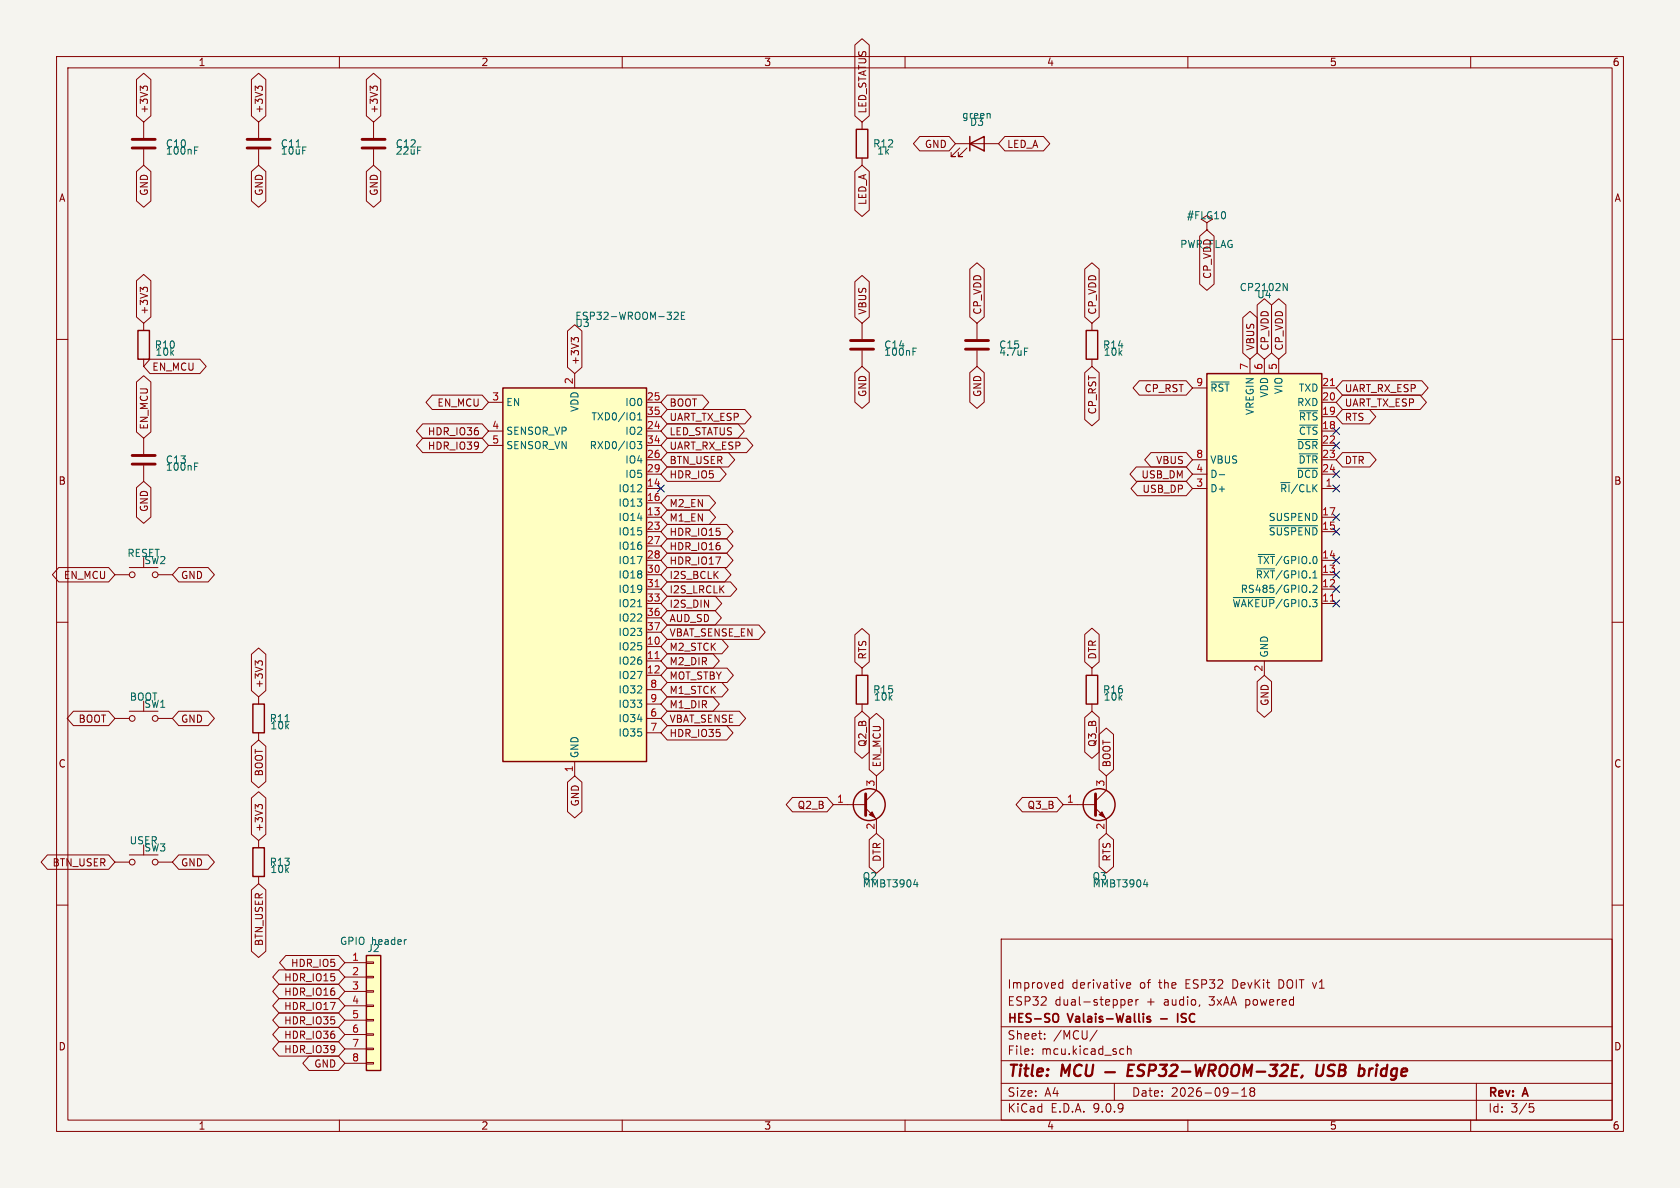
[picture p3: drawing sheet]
<svg xmlns="http://www.w3.org/2000/svg" width="297mm" height="210mm" viewBox="0 0 297 210" stroke-linecap="round" stroke-linejoin="round" font-family="sans-serif">
<path d="M0 0h297v210h-297z" fill="#f5f4ef" stroke="#f5f4ef" stroke-width=".18"/>
<g fill="none" stroke="#840000" stroke-width=".18">
<path d="M10 10h277v190h-277zM12 12h273v186h-273zM60 10v2M110 10v2M160 10v2M210 10v2M260 10v2M10 60h2M285 60h2M10 110h2M20.3 101.6h2.6M22.9 100.3h5"/>
<path d="M27.9 101.6h2.6M152.4 118.1v1.3M193 118.1v1.3M285 110h2M152.4 124.5v1.2M154.9 137.2v2.5l-1.9 1.9M193 124.5v1.2M147.3 142.2h5.7M153 142.9l1.9 1.9v2.5M10 160h2M177 166h108v32h-108zM187.3 174.6h.6"/>
<path d="M187.3 173.8h.6M187.9 173.2v1.5M198.7 176.8l.2 .2v.4l-.2 .2M199.2 174.2l.7-.1-.1-.3-.4-.1-.2 .2v.7h.6M199.5 177.2l.7-.1-.1-.3-.4-.1-.2 .2v.7h.6M200.8 176.7v1M201.2 176.7l-.2 .1-.2 .2M285 160h2M60 198v2M110 198v2M160 198v2M177 194.5h108"/>
<path d="M177 191.5h108M177 187.5h108M177 181.5h108M182.5 186.3v.1M182.5 185.5v.1M184.7 183.6v.1M184.7 182.8v.1M194 182.1l-1.3 2M197 191.5v3M198.2 185.4l.5 .1M198.7 186.3l-.5 .1M199.3 185.5l.2-.1 .4 .1 .1 .9"/>
<path d="M199.3 184.9v1.5M210 198v2M217.7 193.2h1.2M219.5 193.8h.9M219.5 192.7l.5-.4v1.5M221.2 192.9l-.2 .3v.5l.2 .1 .5-.1 .1-.2-.1-.4-.2-.2M221.2 192.9l-.2-.2 .2-.4 .5 .1 .1 .2-.3 .3M221.2 192.9h.3M260 198v2M261 191.5v6.5M270.4 195.1h.7M270.5 195.7h.4l.3 .3-.2 .5-.5 .1"/>
<circle cx="23.4" cy="101.6" r=".51"/>
<circle cx="27.4" cy="101.6" r=".51"/>
</g>
<g fill="none" stroke="#840000" stroke-width=".4">
<path d="M195.4 189.5h1.7M199.4 189.2h.7M200.5 188.2h-.9l-.3 2h1M202.4 188.3a.85 .85 0 0 0-1.1 .1 .45 .45 0 0 0 .2 .8l.4 .1a.49 .49 0 0 1 .3 .5 .49 .49 0 0 1-.4 .4l-.8-.1M203.1 189.3h.8a.55 .55 0 0 0 .4-.5 .55 .55 0 0 0-.3-.6h-.7l-.3 2M205.1 188.2h1.2l-.7 .8h.2l.3 .2v.6l-.1 .2-.3 .2h-.6l-.3-.2M207.1 188.4l.3-.2h.4a.45 .45 0 0 1 .3 .6l-.1 .3-1.3 1.1h1.3M208.9 189.4h1.5M211.4 188.2l.2 2 .5-1.4 .2 1.4 .8-2M213.7 189.3h.8a.55 .55 0 0 0 .4-.5 .55 .55 0 0 0-.3-.6h-.8l-.2 2M214.2 189.3l.5 .9M215.8 188.5a.69 .69 0 0 1 1.1 0 1.47 1.47 0 0 1-.6 1.7l-.5-.1a1.5 1.5 0 0 1 0-1.6z"/>
<path d="M217.9 188.5a.69 .69 0 0 1 1.1 0 1.47 1.47 0 0 1-.6 1.7l-.5-.1a1.5 1.5 0 0 1 0-1.6zM219.8 190.2l.2-2 .5 1.4 .9-1.4-.3 2M222.2 189.4h1.5M224.6 188.2h1.2l-.7 .8h.3l.2 .2v.6l-.1 .2-.3 .2h-.6l-.2-.2M226.6 188.4l.3-.2h.5a.45 .45 0 0 1 .3 .6l-.2 .3-1.2 1.1h1.2M228.5 189.2h.6M229.6 188.2h-1l-.3 2h1M230.3 190.1l-.3 .4M232.9 188.2l-.2 1.6 .1 .3a.66 .66 0 0 0 1-.3l.2-1.6M242.1 188.9l-.1 1.3M242.7 188.9l-.4 .1-.2 .3"/>
</g>
<path d="M186.5 179.2a.5 .5 0 0 1 .6 .5v.5a.5 .5 0 0 1-.6 .5M203.3 179.8l-.3-.1-.2 .2v.2l.5 .2v.3h-.5M208.2 179.2v1.5M208.9 179.3v.5M208.8 180.6l.3 .1" fill="none" stroke="#840000" stroke-width=".3"/>
<g fill="none" stroke="#840000" stroke-width=".25">
<path d="M151.4 119.4h2v5.1h-2zM192 119.4h2.1v5.1h-2.1z"/>
<circle cx="153.7" cy="142.2" r="2.82"/>
</g>
<path d="M153 140.3v3.8" fill="none" stroke="#840000" stroke-width=".51"/>
<path d="M153.7 144l.5-.5 .5 1z" fill="#840000" stroke="#840000" stroke-width=".18"/>
<path d="M161.5 156.4h.8M162.1 155.9v.9" fill="none" stroke="#006464" stroke-width=".18"/>
<path d="M88.9 68.6h25.4v66h-25.4z" fill="#ffffc2"/>
<path d="M88.9 68.6h25.4v66h-25.4zM44.7 124.5h2v5h-2zM44.7 149.9h2v5h-2z" fill="none" stroke="#840000" stroke-width=".25"/>
<g fill="none" stroke="#840000" stroke-width=".18">
<path d="M25.4 21.6v2.8M25.4 26.4v2.8M25.4 77.5v2.8M86.4 71.1h2.5M86.4 76.2h2.5M86.4 78.7h2.5M101.6 66v2.6M114.3 71.1h2.5M114.3 76.2h2.5M114.3 78.7h2.5M114.3 73.7h2.5M25.4 82.3v2.8"/>
<path d="M114.3 81.3h2.5M114.3 83.8h2.5M114.3 86.4h2.5M114.3 88.9h2.5M114.3 91.4h2.5M114.3 94h2.5M114.3 96.5h2.5M114.3 99.1h2.5M114.3 101.6h2.5M114.3 104.1h2.5M114.3 106.7h2.5M114.3 109.2h2.5"/>
<path d="M114.3 111.8h2.5M114.3 114.3h2.5M114.3 116.8h2.5M114.3 119.4h2.5M20.3 127h2.6M22.9 125.7h5M27.9 127h2.6M45.7 123.2v1.3M45.7 129.5v1.3M101.6 134.6v2.6M114.3 121.9h2.5M114.3 124.5h2.5"/>
<path d="M114.3 127h2.5M114.3 129.5h2.5M20.3 152.4h2.6M22.9 151.1h5M27.9 152.4h2.6M45.7 148.6v1.3M45.7 154.9v1.3"/>
<circle cx="23.4" cy="127" r=".51"/>
<circle cx="27.4" cy="127" r=".51"/>
<circle cx="23.4" cy="152.4" r=".51"/>
<circle cx="27.4" cy="152.4" r=".51"/>
</g>
<path d="M34.4 26.6h.4M34.4 26h.6M119.2 55.3l.5-.1 .2 .4-.8 .9h.8M120.5 55.8h.4M121.1 55.2h-.6v1.3h.6M112.7 78h.7l-.4 .5 .4 .2v.5l-.2 .1h-.5M112.7 74.2h.7M112.7 73.3l.4-.3v1.2M34.4 82.5h.4M34.4 81.9h.6M112.7 107.3h.7" fill="none" stroke="#006464" stroke-width=".18"/>
<path d="M115.8 103.7h.7M115.8 116.4h.7" fill="none" stroke="#a90000" stroke-width=".18"/>
<path d="M23.4 24.6h4M23.4 26.2h4M23.4 80.5h4M23.4 82h4" fill="none" stroke="#840000" stroke-width=".51"/>
<path d="M64.8 168.9h2.5v20.3h-2.5z" fill="#ffffc2"/>
<path d="M24.4 58.4h2v5.1h-2zM192 58.4h2.1v5.1h-2.1zM64.8 168.9h2.5v20.3h-2.5z" fill="none" stroke="#840000" stroke-width=".25"/>
<g fill="none" stroke="#840000" stroke-width=".18">
<path d="M45.7 21.6v2.8M45.7 26.4v2.8M66 21.6v2.8M66 26.4v2.8M25.4 57.2v1.2M193 57.2v1.2M25.4 63.5v1.3M193 63.5v1.3M61 170.2h3.8M61 172.7h3.8M61 175.3h3.8M61 177.8h3.8"/>
<path d="M64.8 170.1h1.2v.2h-1.2zM64.8 172.6h1.2v.2h-1.2zM64.8 175.1h1.2v.3h-1.2zM64.8 177.7h1.2v.2h-1.2zM61 180.3h3.8M61 182.9h3.8M61 185.4h3.8M61 188h3.8M64.8 180.2h1.2v.3h-1.2zM64.8 182.8h1.2v.2h-1.2zM64.8 185.3h1.2v.2h-1.2zM64.8 187.8h1.2v.3h-1.2z"/>
</g>
<path d="M71.7 166.1h.1" fill="none" stroke="#006464" stroke-width=".18"/>
<path d="M43.7 24.6h4.1M43.7 26.2h4.1M64 24.6h4.1M64 26.2h4.1" fill="none" stroke="#840000" stroke-width=".51"/>
<path d="M213.4 66h20.3v50.8h-20.3z" fill="#ffffc2"/>
<g fill="none" stroke="#840000" stroke-width=".25">
<path d="M151.4 22.9h2v5h-2zM171.4 25.4l2.6-1.3v2.6zM171.4 24.1v2.6M213.4 66h20.3v50.8h-20.3z"/>
<circle cx="194.3" cy="142.2" r="2.82"/>
</g>
<g fill="none" stroke="#840000" stroke-width=".18">
<path d="M24.1 14.1l1.3-1.1 1.3 1.1v6.4l-1.3 1.1-1.3-1.1zM25.3 15.5l.2-.3h.3l.3 .3M25.3 15.6l-.5-.4v.8M44.4 14.1l1.3-1.1 1.3 1.1v6.4l-1.3 1.1-1.3-1.1zM45.6 15.5l.2-.3h.3l.3 .3M45.6 15.6l-.5-.4v.8M64.8 14.1l1.2-1.1 1.3 1.1v6.4l-1.3 1.1-1.2-1.1zM65.9 15.6l-.5-.4v.8M65.9 15.5l.3-.3h.3l.2 .3M151.1 8l1.3-1.2 1.3 1.2v12.5l-1.3 1.1-1.3-1.1zM24.1 30.3l1.3-1.1 1.3 1.1v5.2l-1.3 1.1-1.3-1.1zM44.4 30.3l1.3-1.1 1.3 1.1v5.2l-1.3 1.1-1.3-1.1z"/>
<path d="M64.8 30.3l1.2-1.1 1.3 1.1v5.2l-1.3 1.1-1.2-1.1zM151.1 30.3l1.3-1.1 1.3 1.1v6.9l-1.3 1.1-1.3-1.1zM152.4 21.6v1.3M152.4 27.9v1.3M162.6 24.1h5.2l1.1 1.3-1.1 1.3h-5.2l-1.1-1.3zM168.9 25.4h7.6M169.7 26.2l-1.6 1.5h.8h-.8v-.8M170.9 26.2l-1.5 1.5h.8h-.8v-.8M177.6 24.1h6.9l1.1 1.3-1.1 1.3h-6.9l-1.1-1.3zM213.4 39.4l1-.7-1-.6-1.1 .6 1.1 .7v1.2M24.1 49.6l1.3-1.1 1.3 1.1v6.4l-1.3 1.2-1.3-1.2zM25.3 51.2l-.5-.4v.8"/>
<path d="M25.3 51l.2-.2h.3l.3 .2M100.3 58.5l1.3-1.1 1.3 1.1v6.4l-1.3 1.1-1.3-1.1zM101.5 59.9l.2-.2h.3l.3 .2M151.1 49.8l1.3-1.1 1.3 1.1v6.2l-1.3 1.2-1.3-1.2zM152.4 57.2v2.7M171.4 47.6l1.3-1.1 1.3 1.1v8.4l-1.3 1.2-1.3-1.2zM172.7 57.2v2.7M191.8 47.6l1.2-1.1 1.3 1.1v8.4l-1.3 1.2-1.2-1.2zM212.1 41.8l1.3-1.2 1.2 1.2v8.4l-1.2 1.1-1.3-1.1zM213.4 40.6h.1M219.7 56.2l1.3-1.2 1.3 1.2v6.2l-1.3 1.1-1.3-1.1zM222.2 53.9l1.3-1.1 1.3 1.1v8.5l-1.3 1.1-1.3-1.1z"/>
<path d="M224.8 53.9l1.3-1.1 1.2 1.1v8.5l-1.2 1.1-1.3-1.1zM24.1 67.5l1.3-1.1 1.3 1.1v8.9l-1.3 1.1-1.3-1.1zM26.5 63.5h8.8l1.2 1.3-1.2 1.2h-8.8l-1.1-1.2zM74.7 77.5h10.5l1.2 1.2-1.2 1.3h-10.5l-1.1-1.3zM74.7 74.9h10.5l1.2 1.3-1.2 1.3h-10.5l-1.1-1.3zM76.4 69.8h8.8l1.2 1.3-1.2 1.3h-8.8l-1.1-1.3zM101.5 60.1l-.5-.4v.8M118 72.4h13.7l1.1 1.3-1.1 1.2h-13.7l-1.2-1.2zM118 77.5h14l1.1 1.2-1.1 1.3h-14l-1.2-1.3zM118 69.8h6.2l1.1 1.3-1.1 1.3h-6.2l-1.2-1.3zM118 74.9h12.5l1.1 1.3-1.1 1.3h-12.5l-1.2-1.3zM151.1 65.9l1.3-1.1 1.3 1.1v5.2l-1.3 1.1-1.3-1.1z"/>
<path d="M152.4 62v2.8M171.4 65.9l1.3-1.1 1.3 1.1v5.2l-1.3 1.1-1.3-1.1zM172.7 62v2.8M191.8 65.9l1.2-1.1 1.3 1.1v8.3l-1.3 1.1-1.2-1.1zM201.4 67.3h8.3l1.1 1.3-1.1 1.3h-8.3l-1.1-1.3zM210.8 68.6h2.6M221 63.5v2.5M223.5 63.5v2.5M226.1 63.5v2.5M233.7 68.6h2.5M233.7 71.1h2.5M233.7 73.7h2.5"/>
<path d="M233.7 76.2h2.5M233.7 78.7h2.5M237.3 67.3h14.1l1.1 1.3-1.1 1.3h-14.1l-1.1-1.3zM237.3 69.8h13.8l1.1 1.3-1.1 1.3h-13.8l-1.1-1.3zM237.3 72.4h4.8l1.1 1.3-1.1 1.2h-4.8l-1.1-1.2zM24.1 86.2l1.3-1.1 1.3 1.1v5.2l-1.3 1.1-1.3-1.1zM118 80h10.8l1.1 1.3-1.1 1.3h-10.8l-1.2-1.3zM118 90.2h7.4l1.1 1.2-1.1 1.3h-7.4l-1.2-1.3zM118 92.7h10.5l1.1 1.3-1.1 1.3h-10.5l-1.2-1.3zM118 95.2h10.5l1.1 1.3-1.1 1.3h-10.5l-1.2-1.3zM118 97.8h10.5l1.1 1.3-1.1 1.2h-10.5l-1.2-1.2zM118 82.5h9.3l1.1 1.3-1.1 1.3h-9.3l-1.2-1.3z"/>
<path d="M118 87.6h7.4l1.1 1.3-1.1 1.3h-7.4l-1.2-1.3zM200.9 82.5h8.8l1.1 1.3-1.1 1.3h-8.8l-1.1-1.3zM201.1 85.1h8.6l1.1 1.3-1.1 1.2h-8.6l-1.2-1.2zM203.5 80h6.2l1.1 1.3-1.1 1.3h-6.2l-1.1-1.3zM210.8 81.3h2.6M210.8 83.8h2.6M210.8 86.4h2.6M233.7 81.3h2.5M233.7 83.8h2.5M233.7 86.4h2.5M233.7 91.4h2.5M233.7 94h2.5"/>
<path d="M233.7 99.1h2.5M237.3 80h4.9l1.1 1.3-1.1 1.3h-4.9l-1.1-1.3zM10.4 100.3h8.8l1.1 1.3-1.1 1.3h-8.8l-1.1-1.3zM31.6 100.3h5.2l1.1 1.3-1.1 1.3h-5.2l-1.1-1.3zM44.4 115.7l1.3-1.1 1.3 1.1v6.4l-1.3 1.1-1.3-1.1zM45.6 117.2l-.5-.4v.8M45.6 117.1l.2-.3h.3l.3 .3M118 115.6h8.1l1.1 1.2-1.1 1.3h-8.1l-1.2-1.3zM118 113h9.6l1.1 1.3-1.1 1.3h-9.6l-1.2-1.3zM118 110.5h16.2l1.1 1.3-1.1 1.2h-16.2l-1.2-1.2zM118 100.3h10.1l1.1 1.3-1.1 1.3h-10.1l-1.2-1.3zM118 118.1h10.5l1.1 1.3-1.1 1.3h-10.5l-1.2-1.3z"/>
<path d="M118 105.4h8.5l1.1 1.3-1.1 1.3h-8.5l-1.2-1.3zM118 107.9h8.4l1.1 1.3-1.1 1.3h-8.4l-1.2-1.3zM118 102.9h11.1l1.2 1.2-1.2 1.3h-11.1l-1.2-1.3zM151.1 112.2l1.3-1.1 1.3 1.1v4.8l-1.3 1.1-1.3-1.1zM191.8 112.2l1.2-1.2 1.3 1.2v4.8l-1.3 1.1-1.2-1.1zM223.5 116.8v2.6M233.7 101.6h2.5M233.7 104.1h2.5M233.7 106.7h2.5M13 125.7h6.2l1.1 1.3-1.1 1.3h-6.2l-1.1-1.3zM31.6 125.7h5.2l1.1 1.3-1.1 1.3h-5.2l-1.1-1.3zM44.4 131.9l1.3-1.1 1.3 1.1v6.3l-1.3 1.1-1.3-1.1z"/>
<path d="M100.3 138.3l1.3-1.1 1.3 1.1v5.2l-1.3 1.1-1.3-1.1zM118 125.7h12.7l1.1 1.3-1.1 1.3h-12.7l-1.2-1.3zM118 123.2h8.1l1.1 1.3-1.1 1.2h-8.1l-1.2-1.2zM118 120.6h9.6l1.1 1.3-1.1 1.3h-9.6l-1.2-1.3zM118 128.3h10.5l1.1 1.2-1.1 1.3h-10.5l-1.2-1.3zM151.1 126.8l1.3-1.1 1.3 1.1v6.2l-1.3 1.1-1.3-1.1zM153.7 127.2l1.2-1.1 1.3 1.1v8.8l-1.3 1.2-1.2-1.2zM191.8 126.8l1.2-1.1 1.3 1.1v6.2l-1.3 1.1-1.2-1.1zM194.3 129.8l1.3-1.1 1.3 1.1v6.2l-1.3 1.2-1.3-1.2zM195.6 137.2v2.5l-1.9 1.9M222.2 120.5l1.3-1.1 1.3 1.1v5.2l-1.3 1.1-1.3-1.1zM8.4 151.1h10.8l1.1 1.3-1.1 1.3h-10.8l-1.1-1.3z"/>
<path d="M31.6 151.1h5.2l1.1 1.3-1.1 1.3h-5.2l-1.1-1.3zM44.4 141.1l1.3-1.1 1.3 1.1v6.4l-1.3 1.1-1.3-1.1zM44.4 157.3l1.3-1.1 1.3 1.1v10.9l-1.3 1.1-1.3-1.1zM45.6 142.5l.2-.3h.3l.3 .3M45.6 142.6l-.5-.4v.8M140.1 141h6.1l1.1 1.2-1.1 1.3h-6.1l-1.1-1.3zM153.7 148.4l1.2-1.1 1.3 1.1v4.9l-1.3 1.1-1.2-1.1zM180.7 141h6.1l1.2 1.2-1.2 1.3h-6.1l-1.1-1.3zM188 142.2h5.7M193.7 142.9l1.9 1.9v2.5M194.3 148.4l1.3-1.1 1.3 1.1v4.8l-1.3 1.1-1.3-1.1zM49.3 179.1h10.5l1.2 1.2-1.2 1.3h-10.5l-1.1-1.3z"/>
<path d="M49.3 176.5h10.5l1.2 1.3-1.2 1.3h-10.5l-1.1-1.3zM49.3 174h10.5l1.2 1.3-1.2 1.2h-10.5l-1.1-1.2zM49.3 171.4h10.5l1.2 1.3-1.2 1.3h-10.5l-1.1-1.3zM50.5 168.9h9.3l1.2 1.3-1.2 1.3h-9.3l-1.1-1.3zM49.3 184.1h10.5l1.2 1.3-1.2 1.3h-10.5l-1.1-1.3zM49.3 181.6h10.5l1.2 1.3-1.2 1.3h-10.5l-1.1-1.3zM54.6 186.7h5.2l1.2 1.3-1.2 1.2h-5.2l-1.1-1.2z"/>
</g>
<g fill="none" stroke="#006464" stroke-width=".18">
<path d="M175 20.1v.8M226.8 50.1l.8 1.3v-1.3M161.4 61.5h.6M161.4 62.1h.4M181.1 61.5h.6M214.1 67.5h3.2M229.4 77.7h3.5M229.8 72.6h3.1M229.8 75.2h3.1M215.5 83.9h1M222.4 98h2.9M224.4 92.9h8.5"/>
<path d="M229.4 82.8h3.5M229.7 80.2h3.2M218 105.6h7.3M222.1 100.6h3.2M231.6 104.6v.1M232.1 103.6l.5-.2 .2 .4-.8 .9h.8M202.2 156.4h.7M202.8 155.9v.9"/>
</g>
<path d="M235.2 68.2h.7M235.2 106.3h.7" fill="none" stroke="#a90000" stroke-width=".18"/>
<path d="M150.4 60.2h4M150.4 61.7h4M170.7 60.2h4.1M170.7 61.7h4.1M193.7 140.3v3.8" fill="none" stroke="#840000" stroke-width=".51"/>
<path d="M194.3 144l.5-.5 .5 1z" fill="#840000" stroke="#840000" stroke-width=".18"/>
<g fill="none" stroke="#000084" stroke-width=".18">
<path d="M235.6 75.6l1.2 1.2M235.6 78.1l1.2 1.2M236.8 75.6l-1.2 1.2M236.8 78.1l-1.2 1.2M116.2 85.8l1.2 1.2M117.4 85.8l-1.2 1.2M235.6 98.5l1.2 1.2M235.6 85.8l1.2 1.2M235.6 83.2l1.2 1.2M235.6 93.4l1.2 1.2M235.6 90.8l1.2 1.2M236.8 98.5l-1.2 1.2"/>
<path d="M236.8 85.8l-1.2 1.2M236.8 83.2l-1.2 1.2M236.8 93.4l-1.2 1.2M236.8 90.8l-1.2 1.2M235.6 106.1l1.2 1.2M235.6 103.5l1.2 1.2M235.6 101l1.2 1.2M236.8 106.1l-1.2 1.2M236.8 103.5l-1.2 1.2M236.8 101l-1.2 1.2"/>
</g>
<g font-size="2.8" fill="#840000">
<text x="178" y="190.9">Title:</text>
<text x="187.7" y="190.9">MCU</text>
<text x="235.1" y="190.9">USB</text>
<text x="243.4" y="190.9">bridge</text>
</g>
<g font-size="2.1" fill="#840000">
<text x="178" y="178">ESP32</text>
<text x="178" y="175">Improved</text>
<text x="186.4" y="178">dual-stepper</text>
<text x="189.4" y="175">derivative</text>
<text x="201.5" y="175">of</text>
<text x="202.7" y="178">+</text>
<text x="205" y="175">the</text>
<text x="205.9" y="178">audio,</text>
<text x="209.8" y="175">ESP32</text>
<text x="214.1" y="178">3xAA</text>
<text x="218.3" y="175">DevKit</text>
<text x="220.6" y="178">powered</text>
<text x="226.6" y="175">DOIT v1</text>
<text x="178" y="184">Sheet:</text>
<text x="178" y="181.2">HES-SO</text>
<text x="186.2" y="184">/MCU/</text>
<text x="189" y="181.2">Valais-Wallis</text>
<text x="205.8" y="181.2">-</text>
<text x="209.4" y="181.2">ISC</text>
<text x="178" y="186.7">File:</text>
<text x="184.1" y="186.7">mcu.kicad_sch</text>
<text x="178" y="196.9">KiCad</text>
<text x="178" y="194.1">Size:</text>
<text x="184.7" y="194.1">A4</text>
<text x="185.7" y="196.9">E.D.A.</text>
<text x="193.3" y="196.9">9.0.9</text>
<text x="200" y="194.1">Date:</text>
<text x="207" y="194.1">2026-09-18</text>
<text x="263" y="194.3">Rev:</text>
<text x="263" y="196.9">Id:</text>
<text x="267.1" y="196.9">3/5</text>
<text x="269.4" y="194.3">A</text>
</g>
<g font-size="1.8" fill="#840000">
<text x="35" y="11.9">1</text>
<text x="85" y="11.9">2</text>
<text x="135" y="11.9">3</text>
<text x="185" y="11.9">4</text>
<text x="235" y="11.9">5</text>
<text x="285" y="11.9">6</text>
<text x="26.4" y="20.2" transform="rotate(-90 26.4 20.2)">+3V3</text>
<text x="46.7" y="20.2" transform="rotate(-90 46.7 20.2)">+3V3</text>
<text x="67" y="20.2" transform="rotate(-90 67 20.2)">+3V3</text>
<text x="153.4" y="20.2" transform="rotate(-90 153.4 20.2)">LED_STATUS</text>
<text x="163.4" y="26.4">GND</text>
<text x="178" y="26.4">LED_A</text>
<text x="10.3" y="35.9">A</text>
<text x="26.4" y="34.7" transform="rotate(-90 26.4 34.7)">GND</text>
<text x="46.7" y="34.7" transform="rotate(-90 46.7 34.7)">GND</text>
<text x="67" y="34.7" transform="rotate(-90 67 34.7)">GND</text>
<text x="285.3" y="35.9">A</text>
<text x="153.4" y="36.3" transform="rotate(-90 153.4 36.3)">LED_A</text>
<text x="214.3" y="49.4" transform="rotate(-90 214.3 49.4)">CP_VDD</text>
<text x="26.4" y="55.7" transform="rotate(-90 26.4 55.7)">+3V3</text>
<text x="153.4" y="55.7" transform="rotate(-90 153.4 55.7)">VBUS</text>
<text x="173.7" y="55.7" transform="rotate(-90 173.7 55.7)">CP_VDD</text>
<text x="194" y="55.7" transform="rotate(-90 194 55.7)">CP_VDD</text>
<text x="26.8" y="65.7">EN_MCU</text>
<text x="102.6" y="64.6" transform="rotate(-90 102.6 64.6)">+3V3</text>
<text x="221.9" y="62.1" transform="rotate(-90 221.9 62.1)">VBUS</text>
<text x="224.5" y="62.1" transform="rotate(-90 224.5 62.1)">CP_VDD</text>
<text x="227" y="62.1" transform="rotate(-90 227 62.1)">CP_VDD</text>
<text x="153.4" y="70.3" transform="rotate(-90 153.4 70.3)">GND</text>
<text x="173.7" y="70.3" transform="rotate(-90 173.7 70.3)">GND</text>
<text x="202.2" y="69.5">CP_RST</text>
<text x="237.6" y="69.5">UART_RX_ESP</text>
<text x="26.4" y="76" transform="rotate(-90 26.4 76)">EN_MCU</text>
<text x="75.5" y="77.2">HDR_IO36</text>
<text x="77.2" y="72.1">EN_MCU</text>
<text x="118.3" y="74.6">UART_TX_ESP</text>
<text x="118.3" y="72.1">BOOT</text>
<text x="118.3" y="77.2">LED_STATUS</text>
<text x="194" y="73.4" transform="rotate(-90 194 73.4)">CP_RST</text>
<text x="237.6" y="72.1">UART_TX_ESP</text>
<text x="237.6" y="74.6">RTS</text>
<text x="75.5" y="79.7">HDR_IO39</text>
<text x="118.3" y="79.7">UART_RX_ESP</text>
<text x="118.3" y="82.2">BTN_USER</text>
<text x="204.3" y="82.2">VBUS</text>
<text x="237.6" y="82.2">DTR</text>
<text x="10.3" y="85.9">B</text>
<text x="118.3" y="84.8">HDR_IO5</text>
<text x="118.3" y="89.9">M2_EN</text>
<text x="201.7" y="84.8">USB_DM</text>
<text x="201.9" y="87.3">USB_DP</text>
<text x="285.3" y="85.9">B</text>
<text x="26.4" y="90.6" transform="rotate(-90 26.4 90.6)">GND</text>
<text x="118.3" y="92.4">M1_EN</text>
<text x="118.3" y="94.9">HDR_IO15</text>
<text x="118.3" y="97.5">HDR_IO16</text>
<text x="118.3" y="100">HDR_IO17</text>
<text x="11.2" y="102.6">EN_MCU</text>
<text x="31.9" y="102.6">GND</text>
<text x="118.3" y="102.6">I2S_BCLK</text>
<text x="118.3" y="107.6">I2S_DIN</text>
<text x="118.3" y="105.1">I2S_LRCLK</text>
<text x="118.3" y="112.7">VBAT_SENSE_EN</text>
<text x="118.3" y="110.2">AUD_SD</text>
<text x="118.3" y="117.8">M2_DIR</text>
<text x="118.3" y="115.3">M2_STCK</text>
<text x="153.4" y="116.7" transform="rotate(-90 153.4 116.7)">RTS</text>
<text x="194" y="116.7" transform="rotate(-90 194 116.7)">DTR</text>
<text x="46.7" y="121.8" transform="rotate(-90 46.7 121.8)">+3V3</text>
<text x="118.3" y="125.4">M1_DIR</text>
<text x="118.3" y="122.9">M1_STCK</text>
<text x="118.3" y="120.3">MOT_STBY</text>
<text x="224.5" y="124.9" transform="rotate(-90 224.5 124.9)">GND</text>
<text x="13.8" y="128">BOOT</text>
<text x="31.9" y="128">GND</text>
<text x="118.3" y="128">VBAT_SENSE</text>
<text x="118.3" y="130.5">HDR_IO35</text>
<text x="10.3" y="135.9">C</text>
<text x="46.7" y="137.3" transform="rotate(-90 46.7 137.3)">BOOT</text>
<text x="153.4" y="132.1" transform="rotate(-90 153.4 132.1)">Q2_B</text>
<text x="155.9" y="135.7" transform="rotate(-90 155.9 135.7)">EN_MCU</text>
<text x="194" y="132.1" transform="rotate(-90 194 132.1)">Q3_B</text>
<text x="196.5" y="135.7" transform="rotate(-90 196.5 135.7)">BOOT</text>
<text x="285.3" y="135.9">C</text>
<text x="102.6" y="142.7" transform="rotate(-90 102.6 142.7)">GND</text>
<text x="140.9" y="143.2">Q2_B</text>
<text x="181.6" y="143.2">Q3_B</text>
<text x="46.7" y="147.2" transform="rotate(-90 46.7 147.2)">+3V3</text>
<text x="9.2" y="153.4">BTN_USER</text>
<text x="31.9" y="153.4">GND</text>
<text x="155.9" y="152.5" transform="rotate(-90 155.9 152.5)">DTR</text>
<text x="196.5" y="152.4" transform="rotate(-90 196.5 152.4)">RTS</text>
<text x="46.7" y="167.3" transform="rotate(-90 46.7 167.3)">BTN_USER</text>
<text x="50.1" y="173.7">HDR_IO15</text>
<text x="51.3" y="171.1">HDR_IO5</text>
<text x="50.1" y="178.8">HDR_IO17</text>
<text x="50.1" y="176.2">HDR_IO16</text>
<text x="10.3" y="185.9">D</text>
<text x="50.1" y="183.8">HDR_IO36</text>
<text x="50.1" y="181.3">HDR_IO35</text>
<text x="285.3" y="185.9">D</text>
<text x="50.1" y="186.4">HDR_IO39</text>
<text x="55.5" y="188.9">GND</text>
<text x="35" y="199.9">1</text>
<text x="85" y="199.9">2</text>
<text x="135" y="199.9">3</text>
<text x="185" y="199.9">4</text>
<text x="235" y="199.9">5</text>
<text x="285" y="199.9">6</text>
</g>
<g font-size="1.8" fill="#006464">
<text x="170" y="21.2">green</text>
<text x="171.4" y="22.5">D3</text>
<text x="29.2" y="27.5">100nF</text>
<text x="29.2" y="26.3">C10</text>
<text x="49.5" y="26.3">C11</text>
<text x="49.5" y="27.5">10uF</text>
<text x="69.9" y="26.3">C12</text>
<text x="69.9" y="27.5">22uF</text>
<text x="154.3" y="26.3">R12</text>
<text x="155" y="27.5">1k</text>
<text x="209.7" y="39">#FLG10</text>
<text x="208.5" y="44">PWR_FLAG</text>
<text x="219.1" y="51.7">CP2102N</text>
<text x="222.1" y="52.9">U4</text>
<text x="101.6" y="56.7">ESP32-WROOM-32E</text>
<text x="101.6" y="58">U3</text>
<text x="27.3" y="61.8">R10</text>
<text x="27.4" y="63.1">10k</text>
<text x="156.2" y="63.1">100nF</text>
<text x="156.2" y="61.8">C14</text>
<text x="176.5" y="61.8">C15</text>
<text x="176.5" y="63.1">4.7uF</text>
<text x="194.9" y="61.8">R14</text>
<text x="195" y="63.1">10k</text>
<text x="89.4" y="72">EN</text>
<text x="110.4" y="72">IO0</text>
<text x="213.9" y="69.4">~{RST}</text>
<text x="224.4" y="70.4" transform="rotate(-90 224.4 70.4)">VDD</text>
<text x="226.9" y="69.8" transform="rotate(-90 226.9 69.8)">VIO</text>
<text x="229.2" y="72">RXD</text>
<text x="229.5" y="69.4">TXD</text>
<text x="89.4" y="77.1">SENSOR_VP</text>
<text x="102.5" y="72.9" transform="rotate(-90 102.5 72.9)">VDD</text>
<text x="104.5" y="74.5">TXD0/IO1</text>
<text x="110.4" y="77.1">IO2</text>
<text x="221.8" y="73.5" transform="rotate(-90 221.8 73.5)">VREGIN</text>
<text x="229.5" y="74.5">~{RTS}</text>
<text x="229.5" y="77.1">~{CTS}</text>
<text x="29.2" y="83.4">100nF</text>
<text x="29.2" y="82.1">C13</text>
<text x="89.4" y="79.6">SENSOR_VN</text>
<text x="104.2" y="79.6">RXD0/IO3</text>
<text x="110.4" y="82.1">IO4</text>
<text x="213.9" y="82.1">VBUS</text>
<text x="229.2" y="79.6">~{DSR}</text>
<text x="229.5" y="82.1">~{DTR}</text>
<text x="109.2" y="87.2">IO12</text>
<text x="109.2" y="89.8">IO13</text>
<text x="110.4" y="84.7">IO5</text>
<text x="213.9" y="84.7">D-</text>
<text x="213.9" y="87.2">D+</text>
<text x="226.2" y="87.2">~{RI}/CLK</text>
<text x="229.2" y="84.7">~{DCD}</text>
<text x="109.2" y="92.3">IO14</text>
<text x="109.2" y="94.8">IO15</text>
<text x="224.2" y="92.3">SUSPEND</text>
<text x="224.2" y="94.8">~{SUSPEND}</text>
<text x="22.4" y="98.7">RESET</text>
<text x="25.4" y="99.9">SW2</text>
<text x="109.2" y="97.4">IO16</text>
<text x="109.2" y="99.9">IO17</text>
<text x="222.2" y="99.9">~{TXT}/GPIO.0</text>
<text x="109.2" y="102.5">IO18</text>
<text x="109.2" y="105">IO19</text>
<text x="109.2" y="107.5">IO21</text>
<text x="217.8" y="107.5">~{WAKEUP}/GPIO.3</text>
<text x="219.2" y="105">RS485/GPIO.2</text>
<text x="221.9" y="102.5">~{RXT}/GPIO.1</text>
<text x="109.2" y="110.1">IO22</text>
<text x="109.2" y="112.6">IO23</text>
<text x="109.2" y="115.2">IO25</text>
<text x="109.2" y="117.7">IO26</text>
<text x="224.4" y="116.3" transform="rotate(-90 224.4 116.3)">GND</text>
<text x="22.8" y="124.1">BOOT</text>
<text x="25.4" y="125.3">SW1</text>
<text x="109.2" y="120.2">IO27</text>
<text x="109.2" y="122.8">IO32</text>
<text x="109.2" y="125.3">IO33</text>
<text x="154.3" y="122.8">R15</text>
<text x="154.4" y="124.1">10k</text>
<text x="194.9" y="122.8">R16</text>
<text x="195" y="124.1">10k</text>
<text x="47.6" y="127.9">R11</text>
<text x="47.7" y="129.1">10k</text>
<text x="109.2" y="127.9">IO34</text>
<text x="109.2" y="130.4">IO35</text>
<text x="102.5" y="134.1" transform="rotate(-90 102.5 134.1)">GND</text>
<text x="22.8" y="149.5">USER</text>
<text x="25.4" y="150.7">SW3</text>
<text x="47.6" y="153.3">R13</text>
<text x="47.7" y="154.5">10k</text>
<text x="152.4" y="155.8">Q2</text>
<text x="193" y="155.8">Q3</text>
<text x="152.4" y="157.1">MMBT3904</text>
<text x="193" y="157.1">MMBT3904</text>
<text x="60" y="167.2">GPIO header</text>
<text x="64.8" y="168.5">J2</text>
</g>
<g font-size="1.8" fill="#a90000">
<text x="220.7" y="65.5" transform="rotate(-90 220.7 65.5)">7</text>
<text x="223.3" y="65.5" transform="rotate(-90 223.3 65.5)">6</text>
<text x="225.8" y="65.5" transform="rotate(-90 225.8 65.5)">5</text>
<text x="86.9" y="70.9">3</text>
<text x="101.3" y="68" transform="rotate(-90 101.3 68)">2</text>
<text x="114.3" y="70.9">25</text>
<text x="211.4" y="68.3">9</text>
<text x="233.6" y="68.3">21</text>
<text x="233.6" y="70.9">20</text>
<text x="86.9" y="75.9">4</text>
<text x="114.3" y="73.4">35</text>
<text x="114.3" y="75.9">24</text>
<text x="233.6" y="73.4">19</text>
<text x="233.6" y="75.9">18</text>
<text x="86.9" y="78.5">5</text>
<text x="114.3" y="78.5">34</text>
<text x="114.3" y="81">26</text>
<text x="114.3" y="83.6">29</text>
<text x="211.4" y="81">8</text>
<text x="211.4" y="83.6">4</text>
<text x="233.6" y="78.5">22</text>
<text x="233.6" y="81">23</text>
<text x="233.6" y="83.6">24</text>
<text x="114.3" y="86.1">14</text>
<text x="114.3" y="88.6">16</text>
<text x="211.4" y="86.1">3</text>
<text x="234.2" y="86.1">1</text>
<text x="114.3" y="91.2">13</text>
<text x="114.3" y="93.7">23</text>
<text x="233.6" y="91.2">17</text>
<text x="233.6" y="93.7">15</text>
<text x="114.3" y="96.3">27</text>
<text x="114.3" y="98.8">28</text>
<text x="114.3" y="101.3">30</text>
<text x="233.6" y="98.8">14</text>
<text x="233.6" y="101.3">13</text>
<text x="114.3" y="103.9">31</text>
<text x="114.3" y="106.4">33</text>
<text x="233.6" y="103.9">12</text>
<text x="233.6" y="106.4">11</text>
<text x="114.3" y="109">36</text>
<text x="114.3" y="111.5">37</text>
<text x="114.3" y="114">10</text>
<text x="114.3" y="116.6">11</text>
<text x="114.3" y="119.1">12</text>
<text x="223.3" y="118.8" transform="rotate(-90 223.3 118.8)">2</text>
<text x="114.9" y="121.7">8</text>
<text x="114.9" y="124.2">9</text>
<text x="114.9" y="126.7">6</text>
<text x="114.9" y="129.3">7</text>
<text x="101.3" y="136.6" transform="rotate(-90 101.3 136.6)">1</text>
<text x="147.9" y="142">1</text>
<text x="154.7" y="139.1" transform="rotate(-90 154.7 139.1)">3</text>
<text x="188.5" y="142">1</text>
<text x="195.3" y="139.1" transform="rotate(-90 195.3 139.1)">3</text>
<text x="154.7" y="146.8" transform="rotate(-90 154.7 146.8)">2</text>
<text x="195.3" y="146.8" transform="rotate(-90 195.3 146.8)">2</text>
<text x="62.2" y="169.9">1</text>
<text x="62.2" y="172.5">2</text>
<text x="62.2" y="175">3</text>
<text x="62.2" y="177.5">4</text>
<text x="62.2" y="180.1">5</text>
<text x="62.2" y="182.6">6</text>
<text x="62.2" y="185.2">7</text>
<text x="62.2" y="187.7">8</text>
</g>
</svg>
